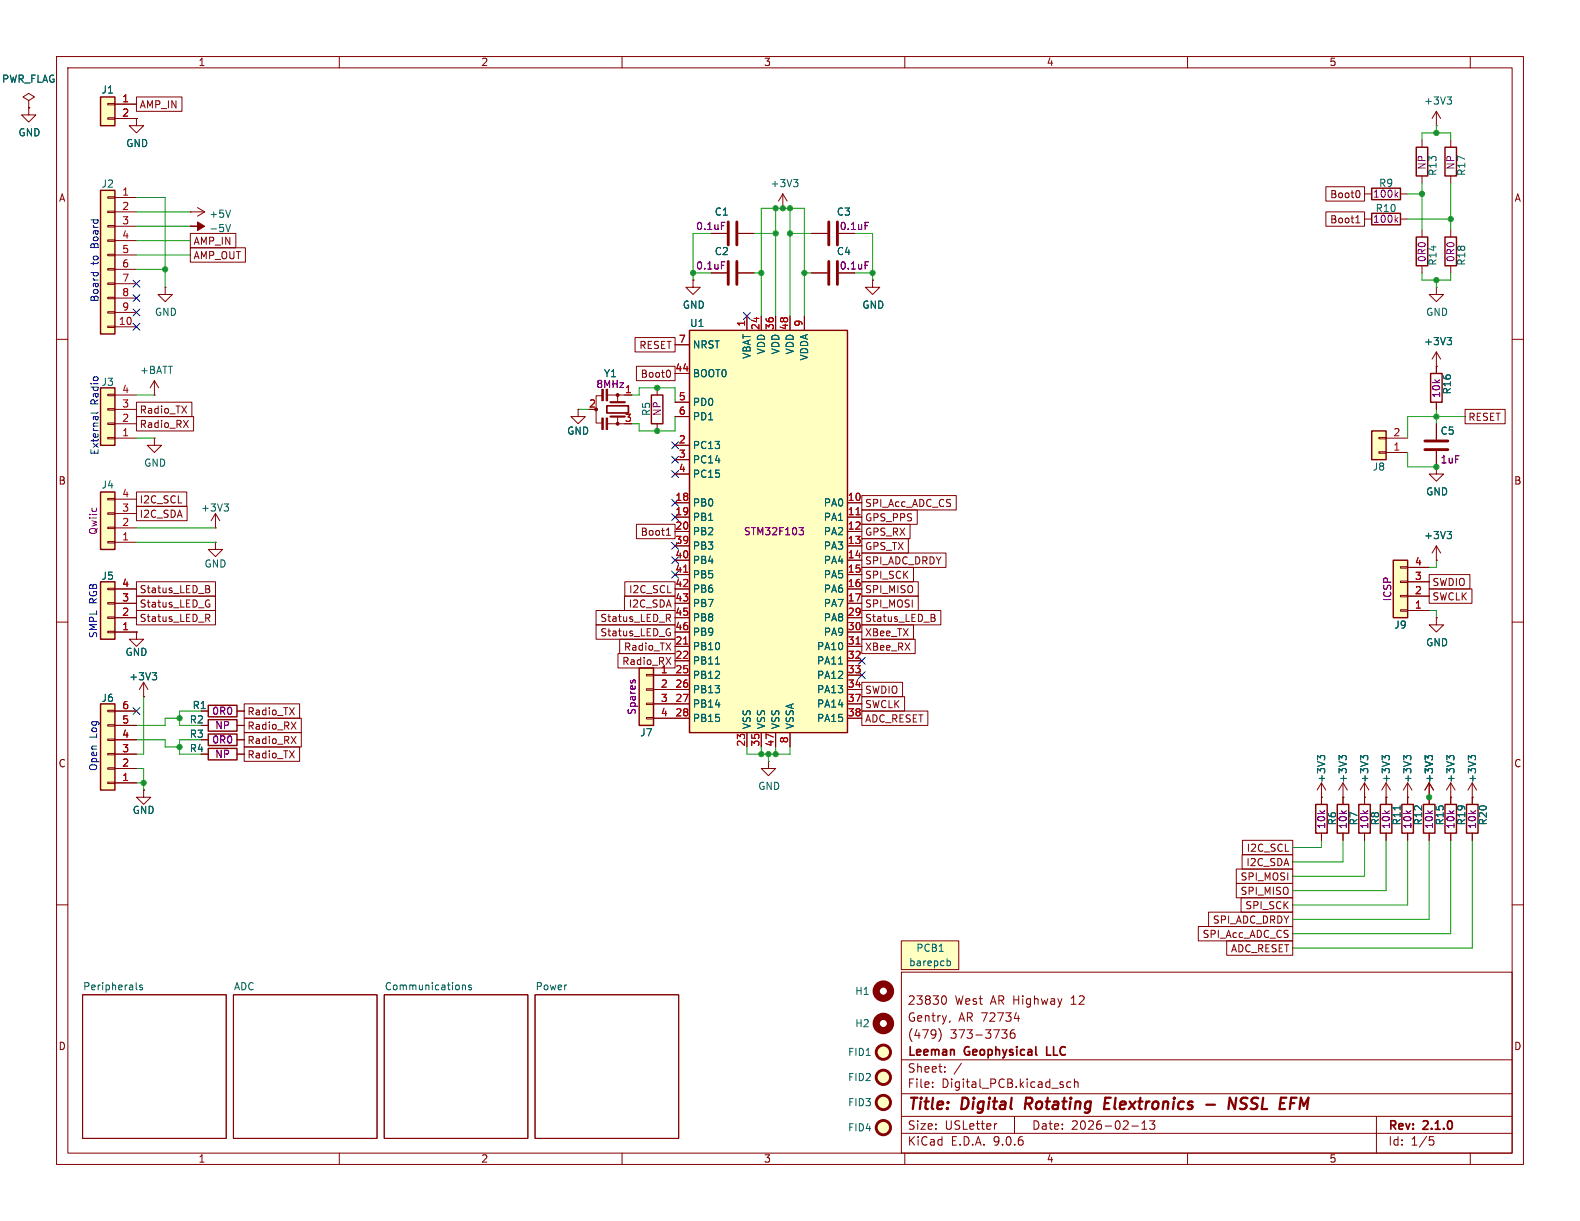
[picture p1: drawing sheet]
<svg xmlns="http://www.w3.org/2000/svg" width="279mm" height="216mm" viewBox="0 0 279 216" stroke-linecap="round" stroke-linejoin="round" font-family="sans-serif">
<g fill="none" stroke="#840000" stroke-width=".18">
<path d="M10 10h259.4v195.9h-259.4zM12 12h255.4v191.9h-255.4zM60 10v2M110 10v2M160 10v2M210 10v2M260 10v2M10 60h2M254 64.8h.1M254 62.2v3.8M254 71.1v1.3M254 62.2l-.8 1.3"/>
<path d="M254 62.2l.8 1.3M267.4 60h2M10 110h2M24.1 111.8v1.2h-1.2l1.2 1.3 1.3-1.3h-1.3M24.1 111.8h.1M267.4 110h2M25.4 139.7v1.3h-1.3l1.3 1.2 1.3-1.2h-1.3M25.4 139.7h.1M237.5 141v1.2M237.5 147.3v1.3M241.3 141v1.2M241.3 147.3v1.3"/>
<path d="M10 160h2M14.6 175.9h25.4v25.4h-25.4zM41.3 175.9h25.4v25.4h-25.4zM67.9 175.9h25.4v25.4h-25.4zM94.6 175.9h25.4v25.4h-25.4zM159.4 171.9h108v32h-108zM166.9 176.1a.81 .81 0 0 1 .5 .6 .81 .81 0 0 1-.3 .8l-.2 .1M180.1 179.6v1M267.4 160h2M159.4 197.4h108M159.4 193.4h108M159.4 187.4h108"/>
<path d="M164.9 192.1v.2M164.9 191.4v.1M166.1 181.9a1.74 1.74 0 0 1-.1 2.3M167.1 189.4v.2M167.1 188.7v.1M168 180.5l-.1 .3M170 188l-1.3 1.9M176.3 198.7l-.3 .1M177.1 182.1h1l-.5 .6 .4 .1 .1 .5-.3 .3h-.4M179.4 180.1h.9M179.4 182.1a.59 .59 0 0 0-.8 .6v.6l.2 .2 .4 .1 .2-.2 .1-.5-.1-.2h-.5l-.3 .2M179.4 197.4v3"/>
<path d="M189.4 191.4l-.5-.1-.3 .3v.4l.2 .2h.6M190 191.4l.2-.1 .4 .1v.9M190 190.8v1.5M200.1 199.1h1.2M201.9 199.7h.9M201.9 198.6l.5-.4v1.5M203.3 198.2h.9l-.5 .6 .4 .1v.6l-.2 .2h-.4l-.2-.2M243.4 197.4v6.5M60 203.9v2M110 203.9v2M159.4 200.4h108M160 203.9v2"/>
<path d="M210 203.9v2M252.8 201h.7M252.9 201.6h.4l.3 .2-.2 .6-.5 .1M260 203.9v2"/>
</g>
<path d="M181.5 194.1l-.3 2M195.4 195.1h.6M196.4 194.1h-.9l-.3 2h1M213.3 195.3h1.5M218.6 194.1l-.2 2-.9-2-.3 2M219.2 196l.8 .1M219.9 194.1l-.2 .1a.46 .46 0 0 0-.3 .5 .46 .46 0 0 0 .3 .4M228.3 194.1h1" fill="none" stroke="#840000" stroke-width=".4"/>
<path d="M185.1 185.1v1.5h.7" fill="none" stroke="#840000" stroke-width=".3"/>
<path d="M255.9 59.7h.8l-.4 .5M256.4 60.2l.3 .2v.3l-.3 .3M24.1 174.8l.2 .2M25.2 174.2h-.3l-.2 .2v.1l.5 .2v.3h-.5M81.8 174.3l.2-.1h.3v.8M81.8 174.2v.8M83.3 174.2h-.3l-.1 .2v.1l.4 .2v.3h-.4" fill="none" stroke="#006464" stroke-width=".18"/>
<path d="M253 66h2v5.1h-2zM236.5 142.2h2v5.1h-2zM240.3 142.2h2v5.1h-2z" fill="none" stroke="#840000" stroke-width=".25"/>
<g fill="#ffffc2" stroke="#ffffc2" stroke-width=".18">
<circle cx="156.2" cy="186.1" r="1.27"/>
<circle cx="156.2" cy="194.9" r="1.27"/>
<circle cx="156.2" cy="190.5" r="1.27"/>
<circle cx="156.2" cy="199.4" r="1.27"/>
</g>
<g fill="none" stroke="#840000" stroke-width=".51">
<circle cx="156.2" cy="194.9" r="1.27"/>
<circle cx="156.2" cy="199.4" r="1.27"/>
<circle cx="156.2" cy="190.5" r="1.27"/>
<circle cx="156.2" cy="186.1" r="1.27"/>
</g>
<path d="M17.8 102.9h2.5v10.1h-2.5z" fill="#ffffc2"/>
<path d="M250.4 26h2.1v5.1h-2.1zM255.5 26h2.1v5.1h-2.1zM250.4 41.9h2.1v5.1h-2.1zM255.5 41.9h2.1v5.1h-2.1zM17.8 102.9h2.5v10.1h-2.5z" fill="none" stroke="#840000" stroke-width=".25"/>
<g fill="none" stroke="#840000" stroke-width=".18">
<path d="M33.7 37.5h.1M33.7 37.5h2.5M34.9 36.7l1.3 .8M36.2 37.5l-1.3 .7M251.5 24.8v1.2M251.5 31.1v1.3M256.5 24.8v1.2M256.5 31.1v1.3M33.7 40h.1M125.7 48.3h2.8M130.6 48.3h2.7M251.5 40.6v1.3"/>
<path d="M251.5 47v1.3M254 50.8v1.3h1.3l-1.3 1.2-1.3-1.2h1.3M254 50.8h.1M256.5 40.6v1.3M256.5 47v1.3M38.1 95.9v1.3h1.3l-1.3 1.2-1.3-1.2h1.3M38.1 95.9h.1M19 111.6h1.3v.3h-1.3zM19 109.1h1.3v.2h-1.3zM19 106.6h1.3v.2h-1.3zM19 104h1.3v.3h-1.3zM20.3 111.8h3.8"/>
<path d="M20.3 109.2h3.8M20.3 106.7h3.8M20.3 104.1h3.8"/>
</g>
<path d="M39.9 39.7l.4 1.3 .5-1.3M40.8 37.2l-.5 1.2" fill="none" stroke="#006464" stroke-width=".18"/>
<path d="M33.7 40h1.2v-.8l1.3 .8-1.3 .8v-.8z" fill="#840000" stroke="#840000" stroke-width=".18"/>
<path d="M128.8 46.2v4.1M130.3 46.2v4.1" fill="none" stroke="#840000" stroke-width=".51"/>
<path d="M127.6 46.3h.6" fill="none" stroke="#840084" stroke-width=".18"/>
<path d="M17.8 87h2.5v10.2h-2.5z" fill="#ffffc2"/>
<path d="M17.8 87h2.5v10.2h-2.5z" fill="none" stroke="#840000" stroke-width=".25"/>
<g fill="none" stroke="#840000" stroke-width=".18">
<path d="M5.1 17.8l1-.7-1-.6-1 .6 1 .7v1.3M5.1 19.1h.1M5.1 19.1v1.2h1.2l-1.2 1.3-1.3-1.3h1.3M143.5 48.3h2.8M143.5 41.3h2.8M27.3 77.5v1.2h1.3l-1.3 1.3-1.3-1.3h1.3M27.3 77.5h.1M254 74.9v2.8M254 79.8v2.8M19 95.8h1.3v.2h-1.3zM19 93.2h1.3v.3h-1.3zM19 90.7h1.3v.2h-1.3z"/>
<path d="M19 88.1h1.3v.3h-1.3zM20.3 95.9h3.8M20.3 93.3h3.8M20.3 90.8h3.8M20.3 88.3h3.8M38.1 93.3h.1M38.1 90.8l-.8 1.3M38.1 90.8l.8 1.3M38.1 90.8v2.5"/>
</g>
<path d="M146.6 39.2v4.1M148.1 39.2v4.1M146.6 46.2v4.1M148.1 46.2v4.1M252 78h4M252 79.5h4" fill="none" stroke="#840000" stroke-width=".51"/>
<path d="M39.6 89.1h.8l-.4 .5M40.2 89.6l.2 .2v.3l-.2 .3" fill="none" stroke="#006464" stroke-width=".18"/>
<path d="M153 39.3h.6M153 46.3h.6" fill="none" stroke="#840084" stroke-width=".18"/>
<path d="M17.8 17.1h2.5v5.1h-2.5z" fill="#ffffc2"/>
<path d="M17.8 17.1h2.5v5.1h-2.5z" fill="none" stroke="#840000" stroke-width=".25"/>
<path d="M19 18.3h1.3v.2h-1.3zM20.3 18.4h3.8M19 20.8h1.3v.3h-1.3zM20.3 21h3.8M24.1 21v1.2h1.3l-1.3 1.3-1.2-1.3h1.2M24.1 21h.1M29.2 50.8v1.3h1.3l-1.3 1.2-1.3-1.2h1.3M29.2 50.8h.1M154.3 49.5v1.3h1.3l-1.3 1.3-1.3-1.3h1.3M154.3 49.5h.1" fill="none" stroke="#840000" stroke-width=".18"/>
<path d="M17.8 33.7h2.5v25.4h-2.5z" fill="#ffffc2"/>
<path d="M17.8 33.7h2.5v25.4h-2.5z" fill="none" stroke="#840000" stroke-width=".25"/>
<g fill="none" stroke="#840000" stroke-width=".18">
<path d="M19 34.8h1.3v.3h-1.3zM19 37.3h1.3v.3h-1.3zM19 39.9h1.3v.2h-1.3zM20.3 34.9h3.8M20.3 37.5h3.8M19 42.4h1.3v.3h-1.3zM19 45h1.3v.2h-1.3zM19 47.5h1.3v.3h-1.3zM19 50h1.3v.3h-1.3zM19 52.6h1.3v.2h-1.3zM19 55.1h1.3v.3h-1.3zM19 57.7h1.3v.2h-1.3z"/>
<path d="M20.3 40h3.8M20.3 42.5h3.8M20.3 45.1h3.8M20.3 47.6h3.8M20.3 50.2h3.8M20.3 52.7h3.8M20.3 55.2h3.8M20.3 57.8h3.8"/>
</g>
<path d="M17.8 68.6h2.5v10.1h-2.5z" fill="#ffffc2"/>
<path d="M17.8 68.6h2.5v10.1h-2.5z" fill="none" stroke="#840000" stroke-width=".25"/>
<g fill="none" stroke="#840000" stroke-width=".18">
<path d="M138.4 36.8h.1M138.4 34.3l-.7 1.3M138.4 34.3l.8 1.3M138.4 34.3v2.5M125.7 41.3h2.8M130.6 41.3h2.7M19 77.3h1.3v.3h-1.3zM19 74.8h1.3v.3h-1.3zM19 72.3h1.3v.2h-1.3zM19 69.7h1.3v.3h-1.3zM20.3 77.5h3.8M20.3 74.9h3.8"/>
<path d="M20.3 72.4h3.8M20.3 69.9h3.8M27.3 69.9h.1M27.3 67.3l-.8 1.3M27.3 67.3l.8 1.3M27.3 67.3v2.6"/>
</g>
<path d="M140.3 31.7h.8l-.4 .5M140.9 32.2l.2 .3v.3l-.2 .2" fill="none" stroke="#006464" stroke-width=".18"/>
<path d="M128.8 39.2v4.1M130.3 39.2v4.1" fill="none" stroke="#840000" stroke-width=".51"/>
<path d="M127.6 39.3h.6" fill="none" stroke="#840084" stroke-width=".18"/>
<path d="M113 118.1h2.6v10.2h-2.6z" fill="#ffffc2"/>
<path d="M242.6 33.3h5v2h-5zM242.6 37.7h5v2.1h-5zM113 118.1h2.6v10.2h-2.6zM36.8 127.3h5.1v2h-5.1zM36.8 129.8h5.1v2h-5.1z" fill="none" stroke="#840000" stroke-width=".25"/>
<g fill="none" stroke="#840000" stroke-width=".18">
<path d="M241.3 34.3h1.3M241.3 38.7h1.3M247.6 34.3h1.3M247.6 38.7h1.3M114.3 119.3h1.3v.2h-1.3zM115.6 119.4h3.8M35.6 128.3h1.2M35.6 130.8h1.2M41.9 128.3h1.3M41.9 130.8h1.3M114.3 121.8h1.3v.2h-1.3zM114.3 124.3h1.3v.3h-1.3z"/>
<path d="M114.3 126.9h1.3v.2h-1.3zM115.6 121.9h3.8M115.6 124.5h3.8M115.6 127h3.8"/>
</g>
<path d="M246.8 34.4l.4 .5M246.8 38.8l.4 .5M247.2 34l-.5 .5M247.2 38.5l-.5 .5M111.6 120.3l-.1 .1M111.9 120.4l.2-.2 .2 .2" fill="none" stroke="#840084" stroke-width=".18"/>
<path d="M121.9 58.4h28v71.1h-28z" fill="#ffffc2"/>
<path d="M121.9 58.4h28v71.1h-28zM36.8 124.7h5.1v2h-5.1zM36.8 132.3h5.1v2.1h-5.1z" fill="none" stroke="#840000" stroke-width=".25"/>
<g fill="none" stroke="#840000" stroke-width=".18">
<path d="M122.6 49.5v1.3h1.2l-1.2 1.3-1.3-1.3h1.3M122.6 49.5h.1M132.1 55.9v2.5M134.6 55.9v2.5M137.2 55.9v2.5M139.7 55.9v2.5M142.2 55.9v2.5M119.4 61h2.5M119.4 66h2.5M119.4 71.1h2.5M119.4 73.7h2.5M119.4 78.7h2.5"/>
<path d="M119.4 81.3h2.5M119.4 83.8h2.5M119.4 88.9h2.5M119.4 91.4h2.5M119.4 94h2.5M119.4 96.5h2.5M119.4 99.1h2.5M149.9 88.9h2.5M149.9 91.4h2.5M149.9 94h2.5M149.9 96.5h2.5M149.9 99.1h2.5"/>
<path d="M119.4 101.6h2.5M119.4 104.1h2.5M119.4 106.7h2.5M119.4 109.2h2.5M119.4 111.8h2.5M119.4 114.3h2.5M119.4 116.8h2.5M119.4 119.4h2.5M149.9 101.6h2.5M149.9 104.1h2.5M149.9 106.7h2.5M149.9 109.2h2.5"/>
<path d="M149.9 111.8h2.5M149.9 114.3h2.5M149.9 116.8h2.5M149.9 119.4h2.5M254 109.2v1.3h1.3l-1.3 1.3-1.3-1.3h1.3M254 109.2h.1M35.6 125.7h1.2M35.6 133.4h1.2M41.9 125.7h1.3M41.9 133.4h1.3M119.4 121.9h2.5M119.4 124.5h2.5"/>
<path d="M119.4 127h2.5M132.1 129.5v2.6M134.6 129.5v2.6M137.2 129.5v2.6M139.7 129.5v2.6M149.9 121.9h2.5M149.9 124.5h2.5M149.9 127h2.5"/>
</g>
<path d="M151.4 91h.7M120.9 101.2h.7M120.9 113.9h.7M151.4 113.9h.7" fill="none" stroke="#a90000" stroke-width=".18"/>
<path d="M126.5 117.4h.7M148.3 117.4h.7" fill="none" stroke="#006464" stroke-width=".18"/>
<path d="M141.3 93.3h.8l-.4 .5 .3 .1 .1 .4-.3 .3h-.3" fill="none" stroke="#840084" stroke-width=".18"/>
<path d="M246.4 99.1h2.5v10.1h-2.5z" fill="#ffffc2"/>
<path d="M115.2 69.9h2v5h-2zM246.4 99.1h2.5v10.1h-2.5z" fill="none" stroke="#840000" stroke-width=".25"/>
<g fill="none" stroke="#840000" stroke-width=".18">
<path d="M116.2 68.6v1.3M116.2 74.9v1.3M247.6 107.8h1.3v.3h-1.3zM247.6 105.3h1.3v.2h-1.3zM247.6 102.7h1.3v.3h-1.3zM247.6 100.2h1.3v.3h-1.3zM248.9 108h3.8M248.9 105.4h3.8M248.9 102.9h3.8M248.9 100.3h3.8M248.9 138.4l-.7 1.3M248.9 138.4l.8 1.3"/>
<path d="M248.9 138.4v2.6M252.7 138.4l-.7 1.3M252.7 138.4l.8 1.3M252.7 138.4v2.6M256.5 138.4l-.7 1.3M256.5 138.4l.8 1.3M256.5 138.4v2.6M260.3 138.4l-.7 1.3M260.3 138.4l.8 1.3M260.3 138.4v2.6M248.9 141h.1M252.7 141h.1"/>
<path d="M256.5 141h.1M260.3 141h.1"/>
</g>
<path d="M248.7 134l-.5-.4v.8M248.7 133.8l.3-.2h.3l.2 .2M252.5 133.8l.3-.2h.3l.2 .2M252.5 134l-.5-.4v.8M256.3 133.8l.3-.2h.3l.2 .2M256.3 134l-.5-.4v.8M260.1 133.8l.3-.2h.3l.2 .2M260.1 134l-.4-.4v.8" fill="none" stroke="#006464" stroke-width=".18"/>
<path d="M242.6 76.2h2.5v5.1h-2.5z" fill="#ffffc2"/>
<path d="M242.6 76.2h2.5v5.1h-2.5zM247.9 142.2h2v5.1h-2zM255.5 142.2h2.1v5.1h-2.1z" fill="none" stroke="#840000" stroke-width=".25"/>
<g fill="none" stroke="#840000" stroke-width=".18">
<path d="M102.2 72.4v1.3h-1.2l1.2 1.2 1.3-1.2h-1.3M102.2 72.4h.1M243.8 79.9h1.3v.2h-1.3zM243.8 77.3h1.3v.3h-1.3zM245.1 77.5h3.8M245.1 80h3.8M254 99.1h.1M254 82.6v1.2h1.3l-1.3 1.3-1.3-1.3h1.3M254 82.6h.1M254 96.5l-.8 1.3M254 96.5l.8 1.3M254 96.5v2.6"/>
<path d="M25.4 123.2h.1M25.4 120.7l-.8 1.2M25.4 120.7l.8 1.2M25.4 120.7v2.5M248.9 141v1.2M248.9 147.3v1.3M256.5 141v1.2M256.5 147.3v1.3"/>
</g>
<path d="M255.9 94h.8l-.4 .5M256.4 94.5l.3 .2v.3l-.3 .2M26.9 118.9h.8l-.4 .5M27.5 119.4l.2 .3v.3l-.2 .2" fill="none" stroke="#006464" stroke-width=".18"/>
<path d="M17.8 124.5h2.5v15.2h-2.5z" fill="#ffffc2"/>
<path d="M17.8 124.5h2.5v15.2h-2.5zM232.7 142.2h2v5.1h-2zM244.1 142.2h2v5.1h-2zM251.7 142.2h2v5.1h-2zM259.3 142.2h2.1v5.1h-2.1z" fill="none" stroke="#840000" stroke-width=".25"/>
<g fill="none" stroke="#840000" stroke-width=".18">
<path d="M106.6 70h-1.2v4.8h1M107.4 69.9h4.4M107.4 74.9h3.1M109.2 69.9v1.1M109.2 73.7v1.2M19 138.3h1.3v.3h-1.3zM19 135.8h1.3v.2h-1.3zM19 133.2h1.3v.3h-1.3zM19 130.7h1.3v.2h-1.3zM19 128.1h1.3v.3h-1.3zM19 125.6h1.3v.3h-1.3zM20.3 138.4h3.8"/>
<path d="M20.3 135.9h3.8M20.3 133.4h3.8M20.3 130.8h3.8M20.3 128.3h3.8M20.3 125.7h3.8M233.7 138.4l-.8 1.3M233.7 138.4l.7 1.3M233.7 138.4v3.8M245.1 138.4v3.8M245.1 138.4l-.8 1.3M245.1 138.4l.8 1.3M233.7 141h.1"/>
<path d="M233.7 147.3v1.3M245.1 141h.1M245.1 147.3v1.3M252.7 141v1.2M252.7 147.3v1.3M260.3 141v1.2M260.3 147.3v1.3"/>
</g>
<g fill="#840000" stroke="#840000" stroke-width=".18">
<path d="M107.2 68.8h.2v2.1h-.2z"/>
<path d="M106.4 68.8h.3v2.1h-.3z"/>
<path d="M107.2 73.9h.2v2h-.2z"/>
<path d="M106.4 73.9h.3v2h-.3z"/>
<circle cx="109.2" cy="69.8" r=".25"/>
<circle cx="105.4" cy="72.4" r=".25"/>
<circle cx="109.2" cy="74.9" r=".25"/>
</g>
<path d="M107.9 71.1h2.6M107.9 73.7h2.6" fill="none" stroke="#840000" stroke-width=".38"/>
<path d="M107.3 71.8h3.8v1.2h-3.8z" fill="none" stroke="#840000" stroke-width=".3"/>
<path d="M233.5 133.8l.2-.2h.3l.3 .2M233.5 134l-.5-.4v.8M244.9 134l-.5-.4v.8M244.9 133.8l.2-.2h.3l.3 .2M247.6 142.5v.7" fill="none" stroke="#006464" stroke-width=".18"/>
<path d="M159.4 166.4h10.1v5.1h-10.1z" fill="#ffffc2"/>
<g fill="none" stroke="#840000" stroke-width=".18">
<path d="M5.1 19.1h.1M20.3 18.4h3.8M24.1 17.1h8.1v2.6h-8.1zM254 19.7l-.8 1.3M254 19.7l.8 1.3M254 19.7v2.5M20.3 21h3.8M24.1 21h.1M234.5 37.5h6.8v2.5h-6.8zM234.5 33h6.8v2.6h-6.8zM239.8 39.4h.7M240 38.3l.1-.2v1.3"/>
<path d="M240.2 33.7a.79 .79 0 0 1 0 1.3M254 22.2h.1M33.7 43.8h9.7v2.6h-9.7zM33.7 41.3h8v2.5h-8zM112.3 59.7h7.1v2.5h-7.1zM122.6 49.5h.1M125.7 41.3h2.8M125.7 48.3h2.8M130.6 41.3h2.7M130.6 48.3h2.7M132.1 55.9v2.5M134.6 55.9v2.5"/>
<path d="M137.2 55.9v2.5M139.7 55.9v2.5M142.2 55.9v2.5M143.5 41.3h2.8M143.5 48.3h2.8M154.3 49.5h.1M24.1 71.1h9.8v2.6h-9.8zM24.1 73.7h10.1v2.5h-10.1zM32.4 74.3l.9 1.3M33.3 74.3l-.9 1.3M102.2 72.4h.1M110.5 69.9h1.3"/>
<path d="M112.5 64.8h6.9v2.5h-6.9zM118.3 65.4a.79 .79 0 0 1 0 1.3M119.4 61h2.5M119.4 66h2.5M119.4 71.1h2.5M119.4 73.7h2.5M119.4 78.7h2.5M254 64.8h.1M254 64.8v1.2M254 71.1v1.3M254 74.9v2.8M254 79.8v2.8"/>
<path d="M259.1 72.4h7.1v2.5h-7.1zM24.1 89.5h9v2.6h-9zM24.1 87h8.9v2.5h-8.9zM112.5 92.7h6.9v2.6h-6.9zM117.8 94.7h.8M118.1 93.6l.1-.2v1.3M119.4 81.3h2.5M119.4 83.8h2.5M119.4 88.9h2.5M119.4 91.4h2.5M119.4 94h2.5M119.4 96.5h2.5"/>
<path d="M119.4 99.1h2.5M149.9 88.9h2.5M149.9 91.4h2.5M149.9 94h2.5M149.9 96.5h2.5M149.9 99.1h2.5M152.4 90.2h9.8v2.5h-9.8zM152.4 87.6h16.7v2.6h-16.7zM152.4 95.2h8.2v2.6h-8.2zM152.4 92.7h8.5v2.6h-8.5zM152.4 97.8h14.9v2.5h-14.9zM254 82.6h.1"/>
<path d="M254 99.1h.1M20.3 109.2h3.8M20.3 104.1h3.8M20.3 111.8h3.8M20.3 106.7h3.8M24.1 107.9h14v2.6h-14zM24.1 102.9h14v2.5h-14zM24.1 105.4h14v2.6h-14zM24.1 111.8h.1M36.4 108.6h.5l.2 .3-.1 .3-.6 .1M36.4 103.5l.6 .2v.2l-.2 .2M36.4 104.1h.4"/>
<path d="M36.7 109.3l.4 .6M36.7 106.1h.3M36.8 104.1l.3 .3-.1 .3-.6 .1M36.9 106.8h.2v.4l-.2 .2M105.4 110.5h14v2.5h-14zM105.4 107.9h14v2.6h-14zM109.3 115.6h10.1v2.5h-10.1zM109.6 113h9.8v2.6h-9.8zM110.4 105.4h9v2.6h-9zM110.5 102.9h8.9v2.5h-8.9zM115.6 119.4h6.3M117.8 116.2l.8 1.3"/>
<path d="M117.8 108.6h.5l.3 .3-.2 .3-.6 .1M118.1 109.3l.5 .6M118.2 111.2h.3M118.3 111.9h.3v.4l-.3 .1M118.6 116.2l-.8 1.3M119.4 109.2h2.5M119.4 104.1h2.5M119.4 111.8h2.5M119.4 106.7h2.5M119.4 101.6h2.5M119.4 114.3h2.5M119.4 116.8h2.5"/>
<path d="M149.9 109.2h2.5M149.9 104.1h2.5M149.9 111.8h2.5M149.9 106.7h2.5M149.9 101.6h2.5M149.9 114.3h2.5M149.9 116.8h2.5M149.9 119.4h2.5M152.4 113h9.4v2.6h-9.4zM152.4 107.9h14v2.6h-14zM152.4 105.4h10v2.6h-10zM152.4 110.5h9.1v2.5h-9.1z"/>
<path d="M152.4 100.3h9.1v2.6h-9.1zM152.4 102.9h10v2.5h-10zM164.6 108.6l.7 .1v.3l-.2 .2M164.6 109.2h.5M165.1 109.2l.3 .3-.1 .3-.7 .1M248.9 108h3.8M248.9 105.4h3.8M248.9 102.9h3.8M248.9 100.3h3.8M252.7 104.1h7.6v2.6h-7.6zM252.7 101.6h7.2v2.5h-7.2zM254 109.2h.1"/>
<path d="M20.3 138.4h3.8M20.3 135.9h3.8M20.3 133.4h3.8M20.3 130.8h3.8M20.3 128.3h3.8M20.3 125.7h3.8M25.4 123.2h.1M25.4 139.7h.1M35.6 133.4h1.2M35.6 130.8h1.2M35.6 128.3h1.2M35.6 125.7h1.2"/>
<path d="M41.9 133.4h1.3M41.9 130.8h1.3M41.9 128.3h1.3M41.9 125.7h1.3M43.2 124.5h9.8v2.5h-9.8zM43.2 127h10.1v2.5h-10.1zM43.2 129.5h10.1v2.6h-10.1zM43.2 132.1h9.8v2.5h-9.8zM51.5 127.7l.8 1.2M51.5 130.2l.8 1.3M52.3 127.7l-.8 1.2M52.3 130.2l-.8 1.3"/>
<path d="M115.6 121.9h6.3M115.6 124.5h6.3M115.6 127h6.3M132.1 129.5v2.6M134.6 129.5v2.6M135.9 134.6v1.3h1.3l-1.3 1.3-1.3-1.3h1.3M135.9 134.6h.1M137.2 129.5v2.6M139.7 129.5v2.6M149.9 121.9h2.5M149.9 124.5h2.5M149.9 127h2.5"/>
<path d="M152.4 123.2h7.6v2.5h-7.6zM152.4 120.6h7.2v2.6h-7.2zM152.4 125.7h11.7v2.6h-11.7zM237.5 138.4l-.8 1.3M237.5 138.4l.8 1.3M237.5 138.4v3.8M241.3 138.4l-.8 1.3M241.3 138.4l.8 1.3M241.3 138.4v3.8M218.6 156.2h10v2.6h-10zM218.6 153.7h10v2.5h-10zM219.5 158.7h9.1v2.6h-9.1z"/>
<path d="M219.6 151.1h9v2.6h-9zM219.7 148.6h8.9v2.5h-8.9zM233.7 141h.1M233.7 141v1.2M233.7 147.3v1.3M237.5 141h.1M237.5 147.3v1.3M241.3 141h.1M241.3 147.3v1.3M245.1 141h.1M245.1 141v1.2M245.1 147.3v1.3"/>
<path d="M248.9 141h.1M248.9 141v1.2M248.9 147.3v1.3M252.7 141h.1M252.7 141v1.2M252.7 147.3v1.3M256.5 141h.1M256.5 141v1.2M256.5 147.3v1.3M260.3 141h.1M260.3 141v1.2M260.3 147.3v1.3"/>
<path d="M159.4 166.4h10.1v5.1h-10.1zM211.9 163.8h16.7v2.6h-16.7zM213.7 161.3h14.9v2.5h-14.9zM216.9 166.4h11.7v2.5h-11.7z"/>
</g>
<g fill="none" stroke="#006464" stroke-width=".18">
<path d="M255.9 17.1h.8l-.4 .5M256.4 17.6l.3 .3v.3l-.3 .2M255.9 59.7h.8l-.4 .5M256.4 60.2l.3 .2v.3l-.3 .3M255.9 94h.8l-.4 .5M256.4 94.5l.3 .2v.3l-.3 .2M26.9 118.9h.8l-.4 .5M27.5 119.4l.2 .3v.3l-.2 .2M126.5 117.4h.7M148.3 117.4h.7M233.5 133.8l.2-.2h.3l.3 .2M233.5 134l-.5-.4v.8"/>
<path d="M237.3 134l-.5-.4v.8M237.3 133.8l.2-.2h.3l.3 .2M241.1 133.8l.2-.2h.3l.3 .2M241.1 134l-.5-.4v.8M244.9 133.8l.2-.2h.3l.3 .2M244.9 134l-.5-.4v.8M248.7 133.8l.3-.2h.3l.2 .2M248.7 134l-.5-.4v.8M252.5 133.8l.3-.2h.3l.2 .2M252.5 134l-.5-.4v.8M256.3 133.8l.3-.2h.3l.2 .2M256.3 134l-.5-.4v.8"/>
<path d="M260.1 133.8l.3-.2h.3l.2 .2M260.1 134l-.4-.4v.8M247.6 142.5v.7M167.6 169.9l.4 .1 .1 .2-.1 .4-.4 .2"/>
</g>
<g fill="none" stroke="#840000" stroke-width="1.3">
<circle cx="156.2" cy="175.3" r="1.27"/>
<circle cx="156.2" cy="181" r="1.27"/>
</g>
<g fill="none" stroke="#009600" stroke-width=".18">
<path d="M24.1 34.9h5.1v15.9M24.1 37.5h9.6M137.2 36.8v19.1M139.7 36.8v19.1M248.9 38.7h7.6M248.9 34.3h2.6M251.5 24.8v-1.3h5v1.3M251.5 32.4v8.2M254 22.2v1.3M256.5 32.4v8.2M24.1 47.6h5.1M24.1 45.1h9.6"/>
<path d="M24.1 42.5h9.6M24.1 40h9.6M122.6 48.3h3.1M125.7 41.3h-3.1v8.2M133.3 48.3h1.3M133.3 41.3h3.9M134.6 55.9v-19.1h7.6v19.1M139.7 41.3h3.8M142.2 48.3h1.3M151.1 48.3h3.2M151.1 41.3h3.2v8.2M251.5 48.3v1.2h5v-1.2"/>
<path d="M254 49.5v1.3M24.1 69.9h3.2M24.1 77.5h3.2M102.2 72.4h1.9M111.8 69.9h1.2v-1.3h6.4v2.5M119.4 73.7v2.5h-6.4v-1.3h-1.2M254 72.4v2.5M259.1 73.7h-10.2v3.8M24.1 95.9h14M24.1 93.3h14M248.9 80v2.6h5.1M254 99.1v1.2h-1.3"/>
<path d="M252.7 108h1.3v1.2M24.1 135.9h1.3v3.8M24.1 130.8h5.1v1.3h2.5M24.1 138.4h1.3M25.4 123.2v10.2h-1.3M31.7 127h-2.5v1.3h-5.1M35.6 130.8h-3.9v2.6h3.9M35.6 125.7h-3.9v2.6h3.9M132.1 132.1v1.3h7.6v-1.3M134.6 132.1v1.3M135.9 133.4v1.2M137.2 132.1v1.3"/>
<path d="M233.7 148.6v1.3h-5.1M237.5 148.6v3.8h-8.9M241.3 148.6v6.3h-12.7M245.1 148.6v8.9h-16.5M248.9 148.6v11.4h-20.3M252.7 148.6v14h-24.1M256.5 148.6v16.5h-27.9M260.3 148.6v19h-31.7"/>
</g>
<g fill="none" stroke="#000084" stroke-width=".18">
<path d="M23.5 57.2l1.2 1.2M23.5 54.6l1.2 1.3M23.5 49.6l1.2 1.2M23.5 52.1l1.2 1.2M24.7 57.2l-1.2 1.2M24.7 54.6l-1.2 1.3M24.7 49.6l-1.2 1.2M24.7 52.1l-1.2 1.2M131.5 55.3l1.2 1.2M132.7 55.3l-1.2 1.2M118.8 78.1l1.2 1.2M120 78.1l-1.2 1.2"/>
<path d="M118.8 83.2l1.2 1.2M118.8 88.3l1.2 1.2M118.8 80.7l1.2 1.2M118.8 95.9l1.2 1.2M118.8 90.8l1.2 1.2M118.8 98.5l1.2 1.2M120 83.2l-1.2 1.2M120 88.3l-1.2 1.2M120 80.7l-1.2 1.2M120 95.9l-1.2 1.2M120 90.8l-1.2 1.2M120 98.5l-1.2 1.2"/>
<path d="M118.8 101l1.2 1.2M120 101l-1.2 1.2M151.8 116.2l1.2 1.2M151.8 118.8l1.2 1.2M153 116.2l-1.2 1.2M153 118.8l-1.2 1.2M23.5 125.1l1.2 1.2M24.7 125.1l-1.2 1.2"/>
</g>
<path d="M16.1 48.2h1.2M16.6 48.2l-.1 .1M17.3 48.2v.1M17.3 72.9l-.1 .1h-1.1" fill="none" stroke="#0000c2" stroke-width=".18"/>
<path d="M127.6 39.3h.6M153 39.3h.6M127.6 46.3h.6M153 46.3h.6M141.3 93.3h.8l-.4 .5 .3 .1 .1 .4-.3 .3h-.3M111.6 120.3l-.1 .1M111.9 120.4l.2-.2 .2 .2" fill="none" stroke="#840084" stroke-width=".18"/>
<path d="M151.4 91h.7M120.9 101.2h.7M120.9 113.9h.7M151.4 113.9h.7" fill="none" stroke="#a90000" stroke-width=".18"/>
<g fill="#009600" stroke="#009600" stroke-width=".18">
<circle cx="254" cy="23.5" r=".46"/>
<circle cx="254" cy="73.7" r=".46"/>
<circle cx="251.5" cy="34.3" r=".46"/>
<circle cx="256.5" cy="38.7" r=".46"/>
<circle cx="254" cy="82.6" r=".46"/>
<circle cx="137.2" cy="133.4" r=".46"/>
<circle cx="252.7" cy="141" r=".46"/>
<circle cx="254" cy="49.5" r=".46"/>
<circle cx="122.6" cy="48.3" r=".46"/>
<circle cx="134.6" cy="48.3" r=".46"/>
<circle cx="31.7" cy="127" r=".46"/>
<circle cx="25.4" cy="138.4" r=".46"/>
<circle cx="142.2" cy="48.3" r=".46"/>
<circle cx="137.2" cy="36.8" r=".46"/>
<circle cx="137.2" cy="41.3" r=".46"/>
<circle cx="139.7" cy="41.3" r=".46"/>
<circle cx="139.7" cy="36.8" r=".46"/>
<circle cx="138.4" cy="36.8" r=".46"/>
<circle cx="154.3" cy="48.3" r=".46"/>
<circle cx="116.2" cy="76.2" r=".46"/>
<circle cx="116.2" cy="68.6" r=".46"/>
<circle cx="29.2" cy="47.6" r=".46"/>
<circle cx="31.7" cy="132.1" r=".46"/>
<circle cx="134.6" cy="133.4" r=".46"/>
<circle cx="135.9" cy="133.4" r=".46"/>
</g>
<g font-size="2.8" fill="#840000">
<text x="160.4" y="196.8">Title:</text>
<text x="170.1" y="196.8">Digital</text>
<text x="182.1" y="196.8">Rotating</text>
<text x="196.9" y="196.8">Elextronics</text>
<text x="220.5" y="196.8">NSSL</text>
<text x="230.3" y="196.8">EFM</text>
</g>
<g font-size="2.1" fill="#840000">
<text x="160.4" y="177.9">23830</text>
<text x="168.8" y="177.9">West</text>
<text x="175.2" y="177.9">AR Highway</text>
<text x="189.7" y="177.9">12</text>
<text x="160.4" y="183.9">(479)</text>
<text x="160.4" y="180.9">Gentry,</text>
<text x="168" y="183.9">373-3736</text>
<text x="169.5" y="180.9">AR 72734</text>
<text x="160.4" y="189.9">Sheet:</text>
<text x="160.4" y="187.1">Leeman</text>
<text x="170.6" y="187.1">Geophysical</text>
<text x="185.7" y="187.1">LLC</text>
<text x="160.4" y="192.6">File:</text>
<text x="166.5" y="192.6">Digital_PCB.kicad_sch</text>
<text x="160.4" y="202.8">KiCad</text>
<text x="160.4" y="200">Size:</text>
<text x="167.1" y="200">USLetter</text>
<text x="168.1" y="202.8">E.D.A.</text>
<text x="175.7" y="202.8">9.0.6</text>
<text x="182.4" y="200">Date:</text>
<text x="189.4" y="200">2026-02-13</text>
<text x="245.4" y="200.2">Rev:</text>
<text x="245.4" y="202.8">Id:</text>
<text x="249.5" y="202.8">1/5</text>
<text x="251.8" y="200.2">2.1.0</text>
</g>
<g font-size="1.8" fill="#840000">
<text x="35" y="11.9">1</text>
<text x="85" y="11.9">2</text>
<text x="135" y="11.9">3</text>
<text x="185" y="11.9">4</text>
<text x="235" y="11.9">5</text>
<text x="24.6" y="19.4">AMP_IN</text>
<text x="10.3" y="35.9">A</text>
<text x="235.1" y="35.2">Boot0</text>
<text x="267.7" y="35.9">A</text>
<text x="148.4" y="40.9">0.1uF</text>
<text x="235.1" y="39.7">Boot1</text>
<text x="34.1" y="46">AMP_OUT</text>
<text x="34.1" y="43.5">AMP_IN</text>
<text x="148.4" y="47.9">0.1uF</text>
<text x="113" y="61.9">RESET</text>
<text x="113.2" y="67">Boot0</text>
<text x="24.6" y="73.3">Radio_TX</text>
<text x="24.6" y="75.9">Radio_RX</text>
<text x="259.6" y="74.6">RESET</text>
<text x="10.3" y="85.9">B</text>
<text x="24.6" y="89.2">I2C_SCL</text>
<text x="152.9" y="89.9">SPI_Acc_ADC_CS</text>
<text x="267.7" y="85.9">B</text>
<text x="24.6" y="91.8">I2C_SDA</text>
<text x="113.2" y="94.9">Boot1</text>
<text x="152.9" y="92.4">GPS_PPS</text>
<text x="152.9" y="94.9">GPS_RX</text>
<text x="152.9" y="97.5">GPS_TX</text>
<text x="152.9" y="100">SPI_ADC_DRDY</text>
<text x="24.6" y="105.1">Status_LED_B</text>
<text x="24.6" y="107.6">Status_LED_G</text>
<text x="111.1" y="107.6">I2C_SDA</text>
<text x="111.1" y="105.1">I2C_SCL</text>
<text x="152.9" y="107.6">SPI_MOSI</text>
<text x="152.9" y="102.6">SPI_SCK</text>
<text x="152.9" y="105.1">SPI_MISO</text>
<text x="253.2" y="106.4">SWCLK</text>
<text x="253.2" y="103.8">SWDIO</text>
<text x="24.6" y="110.2">Status_LED_R</text>
<text x="106.1" y="112.7">Status_LED_G</text>
<text x="106.1" y="110.2">Status_LED_R</text>
<text x="152.9" y="110.2">Status_LED_B</text>
<text x="152.9" y="112.7">XBee_TX</text>
<text x="109.9" y="117.8">Radio_RX</text>
<text x="110.2" y="115.3">Radio_TX</text>
<text x="152.9" y="115.3">XBee_RX</text>
<text x="152.9" y="125.4">SWCLK</text>
<text x="152.9" y="122.9">SWDIO</text>
<text x="43.7" y="126.7">Radio_TX</text>
<text x="43.7" y="129.2">Radio_RX</text>
<text x="43.7" y="131.8">Radio_RX</text>
<text x="152.9" y="128">ADC_RESET</text>
<text x="10.3" y="135.9">C</text>
<text x="43.7" y="134.3">Radio_TX</text>
<text x="267.7" y="135.9">C</text>
<text x="219.3" y="155.9">SPI_MOSI</text>
<text x="220.3" y="153.4">I2C_SDA</text>
<text x="220.4" y="150.8">I2C_SCL</text>
<text x="219.3" y="158.4">SPI_MISO</text>
<text x="220.1" y="161">SPI_SCK</text>
<text x="212.6" y="166.1">SPI_Acc_ADC_CS</text>
<text x="214.4" y="163.5">SPI_ADC_DRDY</text>
<text x="217.6" y="168.6">ADC_RESET</text>
<text x="10.3" y="185.9">D</text>
<text x="267.7" y="185.9">D</text>
<text x="35" y="205.8">1</text>
<text x="85" y="205.8">2</text>
<text x="135" y="205.8">3</text>
<text x="185" y="205.8">4</text>
<text x="235" y="205.8">5</text>
</g>
<g font-size="1.8" fill="#006464">
<text x=".3" y="14.8">PWR_FLAG</text>
<text x="17.9" y="16.7">J1</text>
<text x="251.7" y="18.7">+3V3</text>
<text x="3.2" y="24.3">GND</text>
<text x="22.2" y="26.2">GND</text>
<text x="17.9" y="33.4">J2</text>
<text x="136.2" y="33.3">+3V3</text>
<text x="254.2" y="31.2" transform="rotate(-90 254.2 31.2)">R13</text>
<text x="259.3" y="31.2" transform="rotate(-90 259.3 31.2)">R17</text>
<text x="36.9" y="38.7">+5V</text>
<text x="36.9" y="41.2">-5V</text>
<text x="126.3" y="38.3">C1</text>
<text x="147.9" y="38.3">C3</text>
<text x="126.3" y="45.3">C2</text>
<text x="147.9" y="45.3">C4</text>
<text x="254.2" y="47.1" transform="rotate(-90 254.2 47.1)">R14</text>
<text x="259.3" y="47.1" transform="rotate(-90 259.3 47.1)">R18</text>
<text x="27.3" y="56.1">GND</text>
<text x="120.6" y="54.8">GND</text>
<text x="121.9" y="58">U1</text>
<text x="152.4" y="54.8">GND</text>
<text x="252.1" y="56.1">GND</text>
<text x="122.4" y="61.8">NRST</text>
<text x="132.9" y="63.5" transform="rotate(-90 132.9 63.5)">VBAT</text>
<text x="135.5" y="62.8" transform="rotate(-90 135.5 62.8)">VDD</text>
<text x="138" y="62.8" transform="rotate(-90 138 62.8)">VDD</text>
<text x="140.6" y="62.8" transform="rotate(-90 140.6 62.8)">VDD</text>
<text x="143.1" y="63.8" transform="rotate(-90 143.1 63.8)">VDDA</text>
<text x="251.7" y="61.2">+3V3</text>
<text x="24.7" y="66.3">+BATT</text>
<text x="122.4" y="66.9">BOOT0</text>
<text x="122.4" y="72">PD0</text>
<text x="256.8" y="69.8" transform="rotate(-90 256.8 69.8)">R16</text>
<text x="100.2" y="77.1">GND</text>
<text x="122.4" y="74.5">PD1</text>
<text x="254.6" y="77.1">C5</text>
<text x="25.4" y="82.7">GND</text>
<text x="122.4" y="79.6">PC13</text>
<text x="122.4" y="82.1">PC14</text>
<text x="242.6" y="83.4">J8</text>
<text x="17.9" y="86.6">J4</text>
<text x="122.4" y="84.7">PC15</text>
<text x="122.4" y="89.8">PB0</text>
<text x="145.6" y="89.8">PA0</text>
<text x="252.1" y="87.8">GND</text>
<text x="35.5" y="90.7">+3V3</text>
<text x="122.4" y="92.3">PB1</text>
<text x="122.4" y="94.8">PB2</text>
<text x="145.6" y="92.3">PA1</text>
<text x="145.6" y="94.8">PA2</text>
<text x="251.7" y="95.5">+3V3</text>
<text x="36.1" y="100.6">GND</text>
<text x="122.4" y="97.4">PB3</text>
<text x="122.4" y="99.9">PB4</text>
<text x="145.6" y="97.4">PA3</text>
<text x="145.6" y="99.9">PA4</text>
<text x="17.9" y="102.7">J5</text>
<text x="122.4" y="102.5">PB5</text>
<text x="122.4" y="105">PB6</text>
<text x="122.4" y="107.5">PB7</text>
<text x="145.6" y="102.5">PA5</text>
<text x="145.6" y="105">PA6</text>
<text x="145.6" y="107.5">PA7</text>
<text x="122.4" y="110.1">PB8</text>
<text x="122.4" y="112.6">PB9</text>
<text x="145.6" y="110.1">PA8</text>
<text x="145.6" y="112.6">PA9</text>
<text x="246.5" y="111.4">J9</text>
<text x="22.1" y="116.2">GND</text>
<text x="122.4" y="115.2">PB10</text>
<text x="122.4" y="117.7">PB11</text>
<text x="144.4" y="115.2">PA10</text>
<text x="144.4" y="117.7">PA11</text>
<text x="252.1" y="114.5">GND</text>
<text x="17.9" y="124.3">J6</text>
<text x="22.8" y="120.5">+3V3</text>
<text x="34" y="125.6">R1</text>
<text x="122.4" y="120.2">PB12</text>
<text x="122.4" y="122.8">PB13</text>
<text x="122.4" y="125.3">PB14</text>
<text x="144.4" y="120.2">PA12</text>
<text x="144.4" y="122.8">PA13</text>
<text x="144.4" y="125.3">PA14</text>
<text x="33.5" y="128.1">R2</text>
<text x="33.5" y="130.7">R3</text>
<text x="113.1" y="130.4">J7</text>
<text x="122.4" y="127.9">PB15</text>
<text x="132.9" y="129" transform="rotate(-90 132.9 129)">VSS</text>
<text x="135.5" y="129" transform="rotate(-90 135.5 129)">VSS</text>
<text x="138" y="129" transform="rotate(-90 138 129)">VSS</text>
<text x="140.6" y="129" transform="rotate(-90 140.6 129)">VSSA</text>
<text x="144.4" y="127.9">PA15</text>
<text x="33.5" y="133.2">R4</text>
<text x="134" y="139.9">GND</text>
<text x="234.5" y="138.5" transform="rotate(-90 234.5 138.5)">+3V3</text>
<text x="238.4" y="138.5" transform="rotate(-90 238.4 138.5)">+3V3</text>
<text x="242.2" y="138.5" transform="rotate(-90 242.2 138.5)">+3V3</text>
<text x="246" y="138.5" transform="rotate(-90 246 138.5)">+3V3</text>
<text x="249.8" y="138.5" transform="rotate(-90 249.8 138.5)">+3V3</text>
<text x="253.6" y="138.5" transform="rotate(-90 253.6 138.5)">+3V3</text>
<text x="257.4" y="138.5" transform="rotate(-90 257.4 138.5)">+3V3</text>
<text x="261.2" y="138.5" transform="rotate(-90 261.2 138.5)">+3V3</text>
<text x="23.4" y="144.1">GND</text>
<text x="236.4" y="146" transform="rotate(-90 236.4 146)">R6</text>
<text x="240.3" y="146" transform="rotate(-90 240.3 146)">R7</text>
<text x="251.7" y="146" transform="rotate(-90 251.7 146)">R12</text>
<text x="255.5" y="146" transform="rotate(-90 255.5 146)">R15</text>
<text x="259.3" y="146" transform="rotate(-90 259.3 146)">R19</text>
<text x="263.1" y="146" transform="rotate(-90 263.1 146)">R20</text>
<text x="160.7" y="171">barepcb</text>
<text x="161.9" y="168.5">PCB1</text>
<text x="14.6" y="175.2">Peripherals</text>
<text x="41.3" y="175.2">ADC</text>
<text x="67.9" y="175.2">Communications</text>
<text x="94.6" y="175.2">Power</text>
<text x="151.1" y="176.1">H1</text>
<text x="151.1" y="181.8">H2</text>
<text x="149.9" y="186.9">FID1</text>
<text x="149.9" y="191.4">FID2</text>
<text x="149.9" y="195.8">FID3</text>
<text x="149.9" y="200.3">FID4</text>
</g>
<g font-size="1.8" fill="#a90000">
<text x="21.5" y="18.2">1</text>
<text x="21.5" y="20.7">2</text>
<text x="21.5" y="34.7">1</text>
<text x="21.5" y="37.2">2</text>
<text x="21.5" y="39.8">3</text>
<text x="21.5" y="42.3">4</text>
<text x="21.5" y="44.8">5</text>
<text x="21.5" y="47.4">6</text>
<text x="21.5" y="49.9">7</text>
<text x="21.5" y="52.5">8</text>
<text x="20.9" y="57.5">10</text>
<text x="21.5" y="55">9</text>
<text x="131.8" y="57.9" transform="rotate(-90 131.8 57.9)">1</text>
<text x="134.4" y="58.5" transform="rotate(-90 134.4 58.5)">24</text>
<text x="136.9" y="58.5" transform="rotate(-90 136.9 58.5)">36</text>
<text x="139.4" y="58.5" transform="rotate(-90 139.4 58.5)">48</text>
<text x="142" y="57.9" transform="rotate(-90 142 57.9)">9</text>
<text x="119.3" y="65.8">44</text>
<text x="119.9" y="60.7">7</text>
<text x="21.5" y="69.6">4</text>
<text x="110.4" y="69.6">1</text>
<text x="119.9" y="70.9">5</text>
<text x="21.5" y="77.2">1</text>
<text x="21.5" y="74.7">2</text>
<text x="21.5" y="72.1">3</text>
<text x="104.1" y="72.1">2</text>
<text x="110.4" y="74.7">3</text>
<text x="119.9" y="73.4">6</text>
<text x="246.3" y="77.2">2</text>
<text x="119.9" y="78.5">2</text>
<text x="119.9" y="81">3</text>
<text x="119.9" y="83.6">4</text>
<text x="246.3" y="79.8">1</text>
<text x="21.5" y="88">4</text>
<text x="119.3" y="88.6">18</text>
<text x="149.8" y="88.6">10</text>
<text x="21.5" y="95.6">1</text>
<text x="21.5" y="93.1">2</text>
<text x="21.5" y="90.6">3</text>
<text x="119.3" y="91.2">19</text>
<text x="119.3" y="93.7">20</text>
<text x="149.8" y="91.2">11</text>
<text x="149.8" y="93.7">12</text>
<text x="119.3" y="96.3">39</text>
<text x="119.3" y="98.8">40</text>
<text x="119.3" y="101.3">41</text>
<text x="149.8" y="96.3">13</text>
<text x="149.8" y="98.8">14</text>
<text x="149.8" y="101.3">15</text>
<text x="250.1" y="100.1">4</text>
<text x="21.5" y="106.4">3</text>
<text x="21.5" y="103.9">4</text>
<text x="119.3" y="103.9">42</text>
<text x="119.3" y="106.4">43</text>
<text x="149.8" y="103.9">16</text>
<text x="149.8" y="106.4">17</text>
<text x="250.1" y="107.7">1</text>
<text x="250.1" y="105.2">2</text>
<text x="250.1" y="102.6">3</text>
<text x="21.5" y="111.5">1</text>
<text x="21.5" y="109">2</text>
<text x="119.3" y="109">45</text>
<text x="119.3" y="111.5">46</text>
<text x="149.8" y="109">29</text>
<text x="149.8" y="111.5">30</text>
<text x="116.8" y="119.1">1</text>
<text x="119.3" y="114">21</text>
<text x="119.3" y="116.6">22</text>
<text x="119.3" y="119.1">25</text>
<text x="149.8" y="114">31</text>
<text x="149.8" y="116.6">32</text>
<text x="149.8" y="119.1">33</text>
<text x="21.5" y="125.5">6</text>
<text x="116.8" y="121.7">2</text>
<text x="116.8" y="124.2">3</text>
<text x="119.3" y="121.7">26</text>
<text x="119.3" y="124.2">27</text>
<text x="149.8" y="121.7">34</text>
<text x="149.8" y="124.2">37</text>
<text x="21.5" y="130.6">4</text>
<text x="21.5" y="128">5</text>
<text x="116.8" y="126.7">4</text>
<text x="119.3" y="126.7">28</text>
<text x="139.4" y="131.5" transform="rotate(-90 139.4 131.5)">8</text>
<text x="149.8" y="126.7">38</text>
<text x="21.5" y="135.6">2</text>
<text x="21.5" y="133.1">3</text>
<text x="131.8" y="132.1" transform="rotate(-90 131.8 132.1)">23</text>
<text x="134.4" y="132.1" transform="rotate(-90 134.4 132.1)">35</text>
<text x="136.9" y="132.1" transform="rotate(-90 136.9 132.1)">47</text>
<text x="21.5" y="138.2">1</text>
</g>
<g font-size="1.8" fill="#840084">
<text x="242.7" y="35.2">100k</text>
<text x="243.8" y="33.2">R9</text>
<text x="252.3" y="30.1" transform="rotate(-90 252.3 30.1)">NP</text>
<text x="257.4" y="30.1" transform="rotate(-90 257.4 30.1)">NP</text>
<text x="123" y="40.9">0.1uF</text>
<text x="242.7" y="39.6">100k</text>
<text x="243.2" y="37.7">R10</text>
<text x="123" y="47.9">0.1uF</text>
<text x="252.3" y="46.4" transform="rotate(-90 252.3 46.4)">0R0</text>
<text x="257.4" y="46.4" transform="rotate(-90 257.4 46.4)">0R0</text>
<text x="105.3" y="68.8">8MHz</text>
<text x="106.7" y="66.9">Y1</text>
<text x="254.9" y="70.5" transform="rotate(-90 254.9 70.5)">10k</text>
<text x="115.2" y="73.7" transform="rotate(-90 115.2 73.7)">R5</text>
<text x="117.1" y="73.7" transform="rotate(-90 117.1 73.7)">NP</text>
<text x="254.6" y="82.1">1uF</text>
<text x="17.4" y="94.7" transform="rotate(-90 17.4 94.7)">Qwiic</text>
<text x="131.5" y="94.8">STM32F103</text>
<text x="246.2" y="106.4" transform="rotate(-90 246.2 106.4)">ICSP</text>
<text x="37.4" y="131.7">0R0</text>
<text x="37.4" y="126.6">0R0</text>
<text x="38" y="129.1">NP</text>
<text x="112.6" y="126.5" transform="rotate(-90 112.6 126.5)">Spares</text>
<text x="38" y="134.2">NP</text>
<text x="234.5" y="146.7" transform="rotate(-90 234.5 146.7)">10k</text>
<text x="238.4" y="146.7" transform="rotate(-90 238.4 146.7)">10k</text>
<text x="242.2" y="146.7" transform="rotate(-90 242.2 146.7)">10k</text>
<text x="244.1" y="146" transform="rotate(-90 244.1 146)">R8</text>
<text x="246" y="146.7" transform="rotate(-90 246 146.7)">10k</text>
<text x="247.9" y="146" transform="rotate(-90 247.9 146)">R11</text>
<text x="249.8" y="146.7" transform="rotate(-90 249.8 146.7)">10k</text>
<text x="253.6" y="146.7" transform="rotate(-90 253.6 146.7)">10k</text>
<text x="257.4" y="146.7" transform="rotate(-90 257.4 146.7)">10k</text>
<text x="261.2" y="146.7" transform="rotate(-90 261.2 146.7)">10k</text>
</g>
<g font-size="1.8" fill="#0000c2">
<text x="17.6" y="46.8" transform="rotate(-90 17.6 46.8)">to</text>
<text x="17.6" y="43.8" transform="rotate(-90 17.6 43.8)">Board</text>
<text x="17.6" y="53.5" transform="rotate(-90 17.6 53.5)">Board</text>
<text x="17.6" y="71.6" transform="rotate(-90 17.6 71.6)">Radio</text>
<text x="17.9" y="68.4">J3</text>
<text x="17.6" y="80.5" transform="rotate(-90 17.6 80.5)">External</text>
<text x="17.4" y="106.8" transform="rotate(-90 17.4 106.8)">RGB</text>
<text x="17.4" y="112.9" transform="rotate(-90 17.4 112.9)">SMPL</text>
<text x="17.4" y="130.5" transform="rotate(-90 17.4 130.5)">Log</text>
<text x="17.4" y="136.4" transform="rotate(-90 17.4 136.4)">Open</text>
</g>
</svg>
